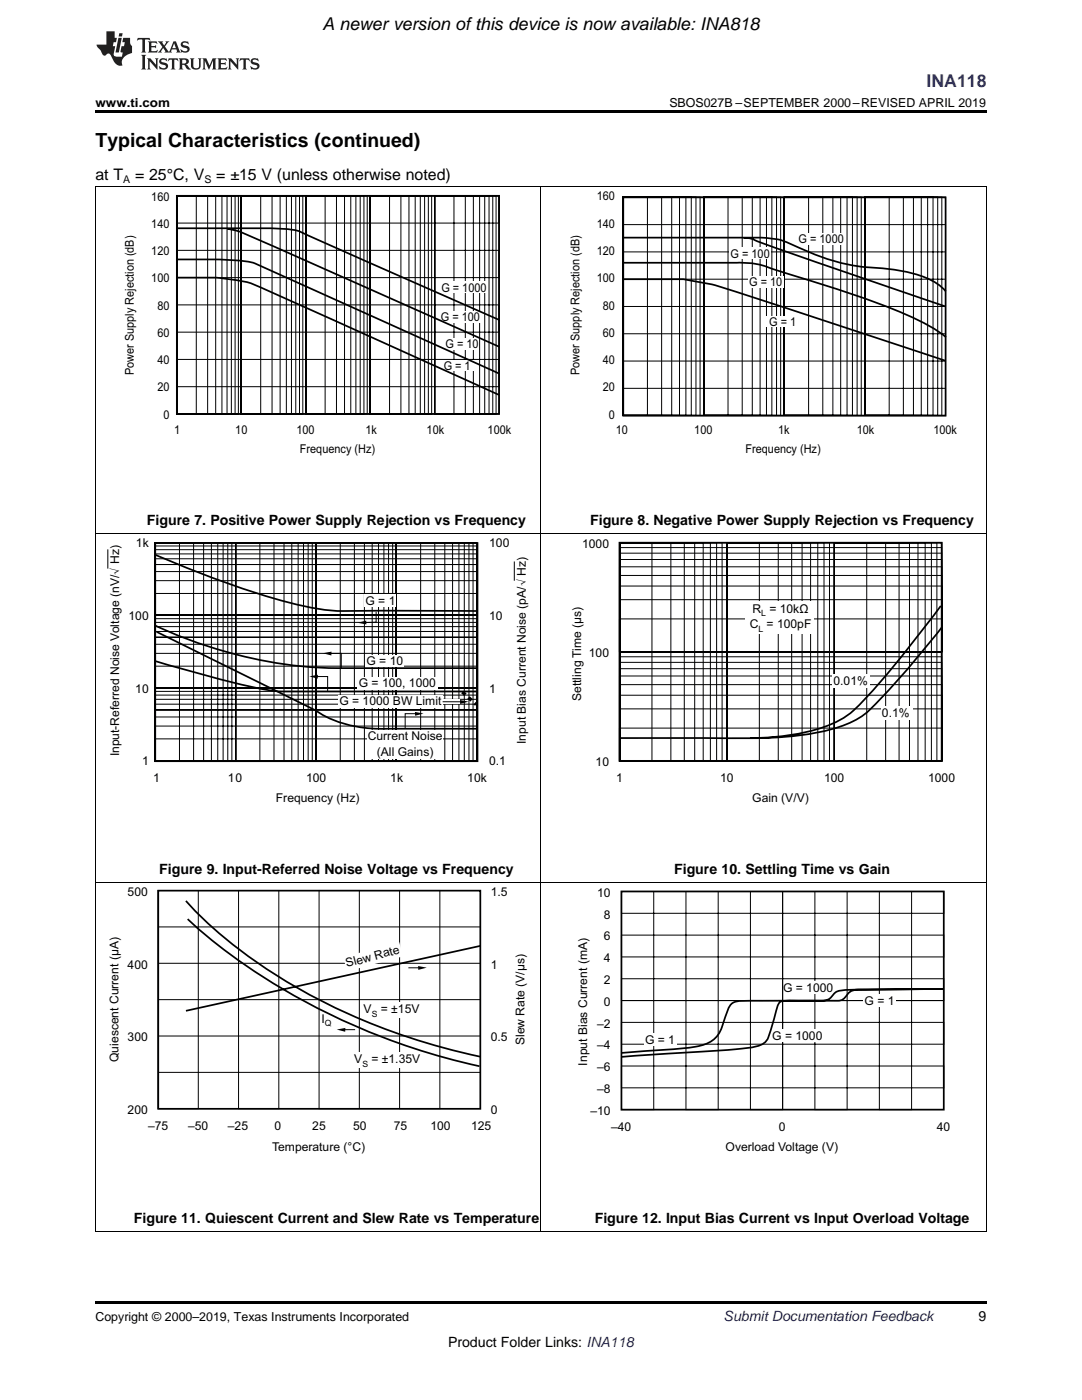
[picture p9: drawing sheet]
<svg xmlns="http://www.w3.org/2000/svg" width="216mm" height="279mm" viewBox="0 0 216 279" stroke-linecap="round" stroke-linejoin="round" font-family="sans-serif">
<path d="M83.4 192.8l1.8 .3-1.7 .5zM67.2 205.5l1.7-.4v.8zM19 259.7h177.8v.5h-177.8z" fill="#000"/>
<g fill="none" stroke="#000" stroke-width=".2">
<path d="M19.1 176.2v69.6M31.5 177.7h8.1v43.6h-8.1zM47.6 177.7h8v43.6h-8zM63.7 177.7h8v43.6h-8zM79.7 177.7h8.1v43.6h-8.1zM107.9 176.2v69.6M196.8 176.2v69.6M31.6 185h64.2M31.6 192.2h64.2M31.6 199.5h64.2M84.1 193.1h-2.6M31.6 206.8h64.2"/>
<path d="M31.6 214h64.2M70.9 205.5h-2.7M19 245.8h177.8"/>
</g>
<path d="M31.6 177.7h64.2v43.6h-64.2zM37.1 179.8a81.7 81.7 0 0 0 19.5 15.7 125.1 125.1 0 0 0 39.2 15.4M37.5 183.4a115.6 115.6 0 0 0 33.4 21.4 133.4 133.4 0 0 0 24.8 8M95.8 188.8l-58.7 12.9" fill="none" stroke="#000" stroke-width=".35"/>
<g fill="#fff">
<path d="M68.5 191l11.2-3 .7 2.9-11.2 3z"/>
<path d="M72.3 200.1h12.7v3h-12.7z"/>
<path d="M70 210.1h14v3h-14z"/>
</g>
<path d="M124 177.9h64.3v4.4h-64.3zM124 177.9h6.4v43.6h-6.4zM136.9 177.9h6.4v43.6h-6.4zM149.7 177.9h6.5v43.6h-6.5zM156.2 177.9v43.6M162.6 177.9h6.4v43.6h-6.4zM175.5 177.9h6.4v43.6h-6.4zM124 186.6h64.3v4.4h-64.3zM124 195.3h64.3v4.4h-64.3zM124 199.7h64.3M124 204h64.3v4.4h-64.3zM124 212.7h64.3v4.4h-64.3z" fill="none" stroke="#000" stroke-width=".2"/>
<path d="M123.9 210.1l7.4-.5a34.4 34.4 0 0 0 9.9-1.4 5.1 5.1 0 0 0 2.9-3.2l.8-2.5a3.5 3.5 0 0 1 1.8-2.6l2.5-.2h17.2a2.63 2.63 0 0 0 2.9-1.5 3.1 3.1 0 0 1 2.8-.7l16.2-.1-15.4 .1a22.3 22.3 0 0 0-5.9 .4l-.4 .2a3.1 3.1 0 0 1-3.5 1.6h-5.8a1.82 1.82 0 0 0-2 .8l-1.4 4.8a3.6 3.6 0 0 1-2.6 3.4l-.7 .2a290.4 290.4 0 0 1-21.9 1.7l-4.6 .3" fill="none" stroke="#000" stroke-width=".35"/>
<g fill="#fff">
<path d="M128.4 206.3h6.6v2.5h-6.6z"/>
<path d="M172.2 198.5h6.6v2.4h-6.6z"/>
<path d="M157.3 195.9h8.1v2.4h-8.1z"/>
<path d="M155.1 205.4h8.1v2.4h-8.1z"/>
</g>
<path d="M124 177.9h64.3v43.6h-64.3z" fill="none" stroke="#000" stroke-width=".35"/>
<g fill="none" stroke="#000" stroke-width=".2">
<path d="M19.1 106.5v69.7M21.5 109.6v3.9M30.9 108.3h64.3v14.5h-64.3zM30.9 109h64.3v13.8h-64.3zM30.9 109.7h64.3v13.1h-64.3zM30.9 110.5h64.3v12.3h-64.3zM30.9 111.5h64.3v11.3h-64.3zM30.9 112.7h64.3v10.1h-64.3zM30.9 114.1h64.3v8.7h-64.3zM30.9 115.9h64.3v6.9h-64.3zM30.9 118.4h64.3v4.4h-64.3zM31 108.3h16v43.5h-16z"/>
<path d="M31 108.3h15.3v43.5h-15.3zM31 108.3h14.4v43.5h-14.4zM31 108.3h13.5v43.5h-13.5zM31 108.3h12.4v43.5h-12.4zM31 108.3h11.2v43.5h-11.2zM31 108.3h9.6v43.5h-9.6zM31 108.3h7.6v43.5h-7.6zM31 108.3h4.8v43.5h-4.8zM47 108.3h16v43.5h-16zM47 108.3h15.3v43.5h-15.3zM47 108.3h14.5v43.5h-14.5zM47 108.3h13.6v43.5h-13.6z"/>
<path d="M47 108.3h12.5v43.5h-12.5zM47 108.3h11.2v43.5h-11.2zM47 108.3h9.7v43.5h-9.7zM47 108.3h7.7v43.5h-7.7zM47 108.3h4.9v43.5h-4.9zM63 108.3h16.1v43.5h-16.1zM63 108.3h15.3v43.5h-15.3zM63 108.3h14.5v43.5h-14.5zM63 108.3h13.6v43.5h-13.6zM63 108.3h12.5v43.5h-12.5zM63.1 108.3h11.2v43.5h-11.2zM63.1 108.3h9.6v43.5h-9.6z"/>
<path d="M63.1 108.3h7.6v43.5h-7.6zM63.1 108.3h4.8v43.5h-4.8zM79.1 108.3h16v43.5h-16zM79.1 108.3h15.3v43.5h-15.3zM79.1 108.3h14.5v43.5h-14.5zM79.1 108.3h13.5v43.5h-13.5zM79.1 108.3h12.5v43.5h-12.5zM79.1 108.3h11.2v43.5h-11.2zM79.1 108.3h9.7v43.5h-9.7zM79.1 108.3h7.7v43.5h-7.7zM79.1 108.3h4.8v43.5h-4.8zM107.9 106.5v69.7"/>
<path d="M196.8 106.5v69.7M30.9 122.8h64.3v14.5h-64.3zM30.9 123.5h64.3v13.8h-64.3zM30.9 124.2h64.3v13.1h-64.3zM30.9 125.1h64.3v12.2h-64.3zM30.9 126h64.3v11.3h-64.3zM30.9 127.2h64.3v10.1h-64.3zM30.9 128.6h64.3v8.7h-64.3zM30.9 130.4h64.3v6.9h-64.3zM30.9 132.9h64.3v4.4h-64.3zM30.9 137.3h64.3v14.5h-64.3zM30.9 138h64.3v13.8h-64.3z"/>
<path d="M30.9 138.7h64.3v13.1h-64.3zM30.9 139.6h64.3v12.2h-64.3zM30.9 140.5h64.3v11.3h-64.3zM30.9 141.7h64.3v10.1h-64.3zM30.9 143.1h64.3v8.7h-64.3zM30.9 144.9h64.3v6.9h-64.3zM30.9 147.5h64.3v4.3h-64.3zM19 176.1h177.8"/>
</g>
<g fill="#fff">
<path d="M72.6 118.7h6.3v2.4h-6.3z"/>
<path d="M72.9 130.7h7.8v2.3h-7.8z"/>
<path d="M73.3 145.9h15.1v5.6h-15.1z"/>
</g>
<path d="M102.6 112.1v3.8M75.1 122.1v2.1l-2.7 .1M83.5 142.4h-2.7v2.9" fill="none" stroke="#000" stroke-width=".2"/>
<path d="M71.4 124.3l1.7-.5v.8zM82.8 142.1l1.7 .3-1.7 .4z" fill="#000"/>
<path d="M31 110.7l1.8 .8a189.2 189.2 0 0 0 26.8 9.2 39.9 39.9 0 0 0 12.7 1.2h23.1M31.1 124.9a90.8 90.8 0 0 0 42 8.4h22.1M31.1 132l4.8 1.4a159.6 159.6 0 0 0 19.1 4.5l40.1 .1M31.2 126.1l31.8 15.7a20 20 0 0 0 10 3.5l2.1 .1h20.1" fill="none" stroke="#000" stroke-width=".35"/>
<path d="M92.3 138.1l2.7 2.5" fill="none" stroke="#000" stroke-width=".69" stroke-dasharray=".8 .8" stroke-linecap="butt"/>
<g fill="#fff">
<path d="M71.3 135.1h16v2.6h-16z"/>
<path d="M67.4 138.7h20.9v2.6h-20.9z"/>
<path d="M88.3 139.6h3.4v.9h-3.4z"/>
</g>
<g fill="none" stroke="#000" stroke-width=".2">
<path d="M123.6 108.3h64.3v21.8h-64.3zM123.6 109.3h64.3v20.8h-64.3zM123.6 110.4h64.3v19.7h-64.3zM123.6 111.7h64.3v18.4h-64.3zM123.6 113.1h64.3v17h-64.3zM123.6 114.8h64.3v15.3h-64.3zM123.6 117h64.3v13.1h-64.3zM123.6 119.7h64.3v10.4h-64.3zM123.6 108.3h21.5v43.6h-21.5zM123.6 108.3h20.5v43.6h-20.5zM123.6 108.3h19.4v43.6h-19.4zM123.6 108.3h18.1v43.6h-18.1z"/>
<path d="M123.6 108.3h16.7v43.6h-16.7zM123.6 108.3h15v43.6h-15zM123.6 108.3h12.9v43.6h-12.9zM123.6 108.3h10.3v43.6h-10.3zM123.6 108.3h6.5v43.6h-6.5zM145.1 108.3h21.4v43.6h-21.4zM145.1 108.3h20.4v43.6h-20.4zM145.1 108.3h19.3v43.6h-19.3zM145.1 108.3h18.1v43.6h-18.1zM145.1 108.3h16.6v43.6h-16.6zM145.1 108.3h14.9v43.6h-14.9zM145.1 108.3h12.9v43.6h-12.9z"/>
<path d="M145.1 108.3h10.2v43.6h-10.2zM145.1 108.3h6.4v43.6h-6.4zM166.5 108.3h21.4v43.6h-21.4zM166.5 108.3h20.4v43.6h-20.4zM166.5 108.3h19.3v43.6h-19.3zM166.5 108.3h18.1v43.6h-18.1zM166.5 108.3h16.7v43.6h-16.7zM166.5 108.3h15v43.6h-15zM166.5 108.3h12.9v43.6h-12.9zM166.5 108.3h10.2v43.6h-10.2zM166.5 108.3h6.4v43.6h-6.4zM62.7 135h2.7v2.9"/>
<path d="M65.5 130.4h2.6v2.9M123.6 123.5h64.3v6.6h-64.3zM123.6 130.1h64.3v21.8h-64.3zM123.6 131.1h64.3v20.8h-64.3zM123.6 132.2h64.3v19.7h-64.3zM123.6 133.5h64.3v18.4h-64.3zM123.6 134.9h64.3v17h-64.3zM123.6 136.6h64.3v15.3h-64.3zM123.6 138.7h64.3v13.2h-64.3zM88.3 140l4.6 .1M123.6 141.5h64.3v10.4h-64.3zM123.6 145.3h64.3v6.6h-64.3z"/>
</g>
<path d="M61.7 135l1.7-.3v.7zM64.4 130.4l1.7-.4v.8zM91.8 139.7l1.7 .3-1.7 .5z" fill="#000"/>
<path d="M31 108.4h64.3v43.5h-64.3zM123.6 108.3h64.3v43.5h-64.3z" fill="none" stroke="#000" stroke-width=".35"/>
<g fill="#fff">
<path d="M166.1 134.6h7.5v2.7h-7.5z"/>
<path d="M175.8 141h6.2v2.7h-6.2z"/>
</g>
<path d="M187.7 120.9l-2.8 3.7a171.5 171.5 0 0 1-14.6 17.2 22.9 22.9 0 0 1-11.8 4.8 54.1 54.1 0 0 1-8.8 .7M187.9 125.2l-3.1 3.9a134 134 0 0 1-12.4 13.5 27.3 27.3 0 0 1-12 4 152 152 0 0 1-19.9 .7h-16.9" fill="none" stroke="#000" stroke-width=".35"/>
<path d="M148.7 120.1h13.6v6.3h-13.6z" fill="#fff"/>
<g fill="none" stroke="#000" stroke-width=".2">
<path d="M19.1 37.2v69.3M35.3 39.1h64.3v5.4h-64.3zM35.3 39.1h3.9v43.5h-3.9zM35.3 39.1h6.1v43.5h-6.1zM35.3 39.1h7.7v43.5h-7.7zM35.3 39.1h9v43.5h-9zM35.3 39.1h10v43.5h-10zM35.3 39.1h11.6v43.5h-11.6zM35.3 39.1h10.9v43.5h-10.9zM35.3 39.1h12.3v43.5h-12.3zM35.3 39.1h12.9v43.5h-12.9zM48.2 39.1h3.8v43.5h-3.8z"/>
<path d="M48.2 39.1h6.1v43.5h-6.1zM48.2 39.1h7.7v43.5h-7.7zM48.2 39.1h8.9v43.5h-8.9zM48.2 39.1h10.8v43.5h-10.8zM48.2 39.1h10v43.5h-10zM48.2 39.1h11.6v43.5h-11.6zM48.2 39.1h12.2v43.5h-12.2zM48.2 39.1h12.8v43.5h-12.8zM61 39.1h3.9v43.5h-3.9zM61 39.1h6.1v43.5h-6.1zM61 39.1h7.7v43.5h-7.7zM61 39.1h10v43.5h-10z"/>
<path d="M61 39.1h9v43.5h-9zM61 39.1h10.9v43.5h-10.9zM61 39.1h11.6v43.5h-11.6zM61 39.1h12.3v43.5h-12.3zM61 39.1h12.9v43.5h-12.9zM73.9 39.1h3.8v43.5h-3.8zM73.9 39.1h6.1v43.5h-6.1zM73.9 39.1h7.7v43.5h-7.7zM73.9 39.1h8.9v43.5h-8.9zM73.9 39.1h10v43.5h-10zM73.9 39.1h10.8v43.5h-10.8zM73.9 39.1h12.2v43.5h-12.2z"/>
<path d="M73.9 39.1h11.6v43.5h-11.6zM73.9 39.1h12.8v43.5h-12.8zM86.7 39.1h3.9v43.5h-3.9zM86.7 39.1h6.1v43.5h-6.1zM86.7 39.1h7.8v43.5h-7.8zM86.7 39.1h9v43.5h-9zM86.7 39.1h10v43.5h-10zM86.7 39.1h11.6v43.5h-11.6zM86.7 39.1h10.9v43.5h-10.9zM86.7 39.1h12.3v43.5h-12.3zM86.7 39.1h12.9v43.5h-12.9zM107.9 37.2v69.3"/>
<path d="M196.8 37.2v69.3M35.3 50h64.3v5.4h-64.3zM35.3 60.8h64.3v5.5h-64.3zM35.3 71.7h64.3v5.5h-64.3zM19 106.5h177.8"/>
</g>
<path d="M35.3 39.1h64.3v43.5h-64.3z" fill="none" stroke="#000" stroke-width=".35"/>
<g fill="#fff">
<path d="M87.9 56.2h9.3v2.3h-9.3z"/>
<path d="M87.9 67.5h7.1v2.3h-7.1z"/>
<path d="M87.5 71.8h7.1v2.1h-7.1z"/>
<path d="M87.7 62.1h8.3v2.2h-8.3z"/>
</g>
<path d="M124.4 39.4h64.3v43.6h-64.3zM35.4 45.6h18.1a24.3 24.3 0 0 1 6.4 .6l39.8 17.7M35.4 51.8h8a33.8 33.8 0 0 1 7.4 .8l48.9 22M35.4 55.4h8a25.8 25.8 0 0 1 11.2 3.1l45 20.3M45.3 45.6a16.2 16.2 0 0 1 5.3 1.8l49.1 21.8M124.3 47.4h27.6a15.8 15.8 0 0 1 7.7 2.1 39.2 39.2 0 0 0 16.4 4l1.4 .2a24.3 24.3 0 0 1 9.1 2.6l1.2 .8 1 1M124.3 55.7h12.1l1 .2a51.4 51.4 0 0 1 9.7 2.4l41.5 13.7M124.5 52.4h22.6a17 17 0 0 1 7.9 1.6l4.8 1.4a190.6 190.6 0 0 1 22.6 8.1 28.4 28.4 0 0 1 6.4 3.8M148.4 47.5h.1a4.1 4.1 0 0 1 2.6 .6l37.6 13.1" fill="none" stroke="#000" stroke-width=".35"/>
<g fill="none" stroke="#000" stroke-width=".2">
<path d="M48.2 39.1v43.5M61 39.1v43.5M73.9 39.1v43.5M86.7 39.1v43.5M124.3 39.3h16.1v43.6h-16.1zM124.3 39.3h4.9v43.6h-4.9zM124.3 39.3h7.7v43.6h-7.7zM124.3 39.3h9.7v43.6h-9.7zM124.3 39.3h11.3v43.6h-11.3zM124.3 39.3h12.6v43.6h-12.6zM124.3 39.3h13.6v43.6h-13.6zM124.3 39.3h14.6v43.6h-14.6z"/>
<path d="M124.3 39.3h15.4v43.6h-15.4zM140.4 39.3h16.1v43.6h-16.1zM140.4 39.3h4.9v43.6h-4.9zM140.4 39.3h7.7v43.6h-7.7zM140.4 39.3h9.7v43.6h-9.7zM140.4 39.3h11.3v43.6h-11.3zM140.4 39.3h12.5v43.6h-12.5zM140.4 39.3h13.6v43.6h-13.6zM140.4 39.3h14.5v43.6h-14.5zM140.4 39.3h15.4v43.6h-15.4zM156.5 39.3h16.1v43.6h-16.1zM156.5 39.3h4.8v43.6h-4.8z"/>
<path d="M156.5 39.3h7.7v43.6h-7.7zM156.5 39.3h9.7v43.6h-9.7zM156.5 39.3h11.2v43.6h-11.2zM156.5 39.3h12.5v43.6h-12.5zM156.5 39.3h13.6v43.6h-13.6zM156.5 39.3h14.5v43.6h-14.5zM156.5 39.3h15.4v43.6h-15.4zM172.6 39.3h16.1v43.6h-16.1zM172.6 39.3h4.8v43.6h-4.8zM172.6 39.3h7.7v43.6h-7.7zM172.6 39.3h9.7v43.6h-9.7zM172.6 39.3h11.2v43.6h-11.2z"/>
<path d="M172.6 39.3h12.5v43.6h-12.5zM172.6 39.3h13.6v43.6h-13.6zM172.6 39.3h14.5v43.6h-14.5zM172.6 39.3h15.3v43.6h-15.3zM124.4 55.7h64.3v5.5h-64.3zM124.4 44.8h64.3v5.5h-64.3zM124.4 77.5h64.3v5.4h-64.3zM124.4 66.6h64.3v5.5h-64.3z"/>
</g>
<g fill="#fff">
<path d="M159.2 46.5h9.4v2.3h-9.4z"/>
<path d="M149.3 55h7.1v2.4h-7.1z"/>
<path d="M152.5 63.2h7.1v2h-7.1z"/>
<path d="M145.5 49.4h8.3v2.3h-8.3z"/>
</g>
<path d="M19 37.2h177.8" fill="none" stroke="#000" stroke-width=".2"/>
<path d="M19 22h177.8v.5h-177.8z" fill="#000"/>
<g fill="#231f20">
<path d="M27.5 7.6l-.1 .5 .4-.2h.6v.1v2.1l-.2 .4h1l-.3-.4v-2.1l.1-.1h.5l.5 .2-.2-.5zM29.5 8.3l.2 .3v1.5l-.2 .4h1.8l.2-.6a1.04 1.04 0 0 1-1.3 .2v-.7h.6l.3 .2v-.6l-.3 .2h-.6v-.6l.8-.1 .4 .3-.2-.5zM31.5 8.3l.9 1.1-.9 1.1h.8l-.2-.2 .5-.7 .4 .7-.2 .2h1.5l-.1-.2 .1-.4h.9l.1 .4-.2 .2h1l-.3-.3-.7-1.9h-.5l-.9 2-.8-1 .9-1h-.8l.1 .3-.3 .5-.4-.6 .2-.2zM34.7 8.6l.4 1h-.7zM36.3 8.4a.63 .63 0 0 0-.2 .7 .63 .63 0 0 0 .6 .4l.6 .2 .1 .2a.75 .75 0 0 1-.7 .4 .75 .75 0 0 1-.6-.5l.1 .7 .1-.1a1.11 1.11 0 0 0 1.5-.6 1.13 1.13 0 0 0-1.2-.8l-.1-.4a1.04 1.04 0 0 1 1.2 .2l-.2-.5-.1 .1-.5-.2zM28.2 10.9l.2 .4v2.2l-.2 .4h1l-.3-.4v-2.2l.3-.4zM29.3 11.6l.3 .4v1.5l-.3 .4h.8l-.2-.4v-1.3l1.5 1.7v-1.9l.2-.4h-.7l.2 .4v.9l-1.1-1.3zM32 11.8a.62 .62 0 0 0-.2 .7 .62 .62 0 0 0 .6 .4l.6 .1 .1 .3a.76 .76 0 0 1-.7 .3 .76 .76 0 0 1-.6-.4l.1 .7 .1-.1a1.11 1.11 0 0 0 1.5-.6 1.13 1.13 0 0 0-1.2-.8l-.1-.4a1.04 1.04 0 0 1 1.2 .2l-.2-.6-.1 .1-.5-.1zM33.7 11.6l-.2 .6a.61 .61 0 0 1 .8-.3v1.6l-.2 .4h.9l-.2-.4v-1.6a.63 .63 0 0 1 .8 .3l-.2-.6zM35.6 11.6l.3 .4v1.5l-.3 .4h1l-.2-.2v-.8l.5 .2a.76 .76 0 0 0 1.2 .7l-1-1a.58 .58 0 0 0 .6-.5 .58 .58 0 0 0-.5-.6zM36.4 11.9h.1a.45 .45 0 0 1 .5 .1 .45 .45 0 0 1 .1 .5l-.7 .2zM37.9 11.6l.2 .2a2.17 2.17 0 0 0 .3 1.9 .99 .99 0 0 0 1.6-.6v-1.1l.2-.4h-.7l.2 .2a1.92 1.92 0 0 1-.2 1.8 .6 .6 0 0 1-.9-.5v-1.1l.2-.4zM40.4 11.6l.2 .4v1.5l-.2 .4h.7l-.2-.4v-1.4l.8 1.8 .8-1.8v1.4l-.2 .4h.9l-.2-.4v-1.5l.2-.4h-.8l-.6 1.5-.6-1.5zM43.4 11.6l.2 .4v1.5l-.2 .4h1.8l.2-.6a1.04 1.04 0 0 1-1.3 .1v-.6h.5l.4 .2v-.6l-.4 .2h-.5v-.7h.8l.3 .3-.1-.6zM45.5 11.6l.2 .4v1.5l-.2 .4h.7l-.2-.4v-1.3l1.5 1.7v-1.9l.2-.4h-.7l.2 .4v.9l-1.1-1.3zM47.9 11.6l-.1 .6a.61 .61 0 0 1 .8-.3v1.6l-.3 .4h1l-.3-.4 .1-1.6a.63 .63 0 0 1 .7 .3l-.1-.6zM50.2 11.8a.62 .62 0 0 0-.2 .7 .62 .62 0 0 0 .6 .4l.6 .1 .2 .3a.76 .76 0 0 1-.8 .3 .76 .76 0 0 1-.6-.4l.1 .7 .2-.1a1.11 1.11 0 0 0 1.5-.6 1.13 1.13 0 0 0-1.3-.8l-.1-.4a1.04 1.04 0 0 1 1.2 .2l-.1-.6-.2 .1-.5-.1z"/>
<path d="M21.2 6.3v2.6h-1.9l.1 .4 .7 .9a.91 .91 0 0 0 1 .8 .56 .56 0 0 1 .5-.3 .56 .56 0 0 1 .5 .3l.4 .8a1.53 1.53 0 0 0 1.9 1.2 1.54 1.54 0 0 1 1-2.1l.9-.3v-1.4a1.52 1.52 0 0 1-.3-1.6h-1.4l-.2 .8h.5l-.2 .8h-.4l-.2 1v.2l.4 .1-.2 .8a1.93 1.93 0 0 1-1.6-.3l.3-1.8h-.5l.2-.8h.4l.2-.8h-.4v-1.3zM23.6 7.6l-.6 2.9h.7l.6-2.9zM23.8 6.6l-.1 .7h.6l.2-.7z"/>
</g>
<text font-size="3.9" x="19" y="29.3">Typical Characteristics (continued)</text>
<text font-size="3.5" x="64.3" y="6">A newer version ofthis device is now available: INA818</text>
<text font-size="3.5" fill="#00f" x="184.9" y="17.3">INA118</text>
<g font-size="3.2">
<text x="19" y="36">at T</text>
<text x="27" y="36">= 25°C, V</text>
<text x="43.1" y="36">= ±15 V (unless otherwise noted)</text>
</g>
<g font-size="2.8">
<text x="29.3" y="104.8">Figure 7. Positive Power Supply Rejection vs Frequency</text>
<text x="117.8" y="104.8">Figure 8. Negative Power Supply Rejection vs Frequency</text>
<text x="31.8" y="174.4">Figure 9. Input-Referred Noise Voltage vs Frequency</text>
<text x="134.5" y="174.4">Figure 10. Settling Time vs Gain</text>
<text x="26.7" y="244.1">Figure 11. Quiescent Current and Slew Rate vs Temperature</text>
<text x="118.7" y="244.1">Figure 12. Input Bias Current vs Input Overload Voltage</text>
<text x="195.3" y="263.6">9</text>
<text x="89.4" y="268.9">Product Folder Links: INA118</text>
</g>
<text font-size="2.8" fill="#0000c8" x="144.4" y="263.6">Submit Documentation Feedback</text>
<g font-size="2.5">
<text x="19" y="21.4">www.ti.com</text>
<text x="133.6" y="21.4">SBOS027B –SEPTEMBER 2000–REVISED APRIL 2019</text>
<text x="19" y="263.6">Copyright © 2000–2019, Texas Instruments Incorporated</text>
</g>
<g font-size="2.4">
<text x="30.2" y="40">160</text>
<text x="119.1" y="40">160</text>
<text x="30.2" y="45.5">140</text>
<text x="119.1" y="45.4">140</text>
<text x="30.2" y="50.9">120</text>
<text x="119.1" y="50.9">120</text>
<text x="145.8" y="51.5">G = 100</text>
<text x="159.4" y="48.6">G = 1000</text>
<text x="30.2" y="56.4">100</text>
<text x="88.1" y="58.3">G = 1000</text>
<text x="119.1" y="56.3">100</text>
<text x="149.5" y="57">G = 10</text>
<text x="31.4" y="61.8">80</text>
<text x="88" y="64.1">G = 100</text>
<text x="120.3" y="61.8">80</text>
<text x="153.5" y="65.1">G = 1</text>
<text x="31.4" y="67.2">60</text>
<text x="88.9" y="69.5">G = 10</text>
<text x="120.3" y="67.2">60</text>
<text x="26.7" y="74.8" transform="rotate(-90 26.7 74.8)">Power Supply Rejection (dB)</text>
<text x="31.4" y="72.7">40</text>
<text x="88.5" y="73.8">G = 1</text>
<text x="115.6" y="74.8" transform="rotate(-90 115.6 74.8)">Power Supply Rejection (dB)</text>
<text x="120.3" y="72.7">40</text>
<text x="31.4" y="78.1">20</text>
<text x="32.6" y="83.6">0</text>
<text x="120.3" y="78.1">20</text>
<text x="121.5" y="83.6">0</text>
<text x="34.8" y="86.7">1</text>
<text x="46.9" y="86.7">10</text>
<text x="59.1" y="86.7">100</text>
<text x="72.9" y="86.7">1k</text>
<text x="85.1" y="86.7">10k</text>
<text x="97.3" y="86.7">100k</text>
<text x="122.9" y="86.7">10</text>
<text x="138.5" y="86.7">100</text>
<text x="155.3" y="86.7">1k</text>
<text x="170.9" y="86.7">10k</text>
<text x="186.2" y="86.7">100k</text>
<text x="59.8" y="90.5">Frequency (Hz)</text>
<text x="148.8" y="90.5">Frequency (Hz)</text>
<text x="27.1" y="109.2">1k</text>
<text x="97.6" y="109.2">100</text>
<text x="116.2" y="109.3">1000</text>
<text x="25.6" y="123.7">100</text>
<text x="72.9" y="120.8">G = 1</text>
<text x="97.6" y="123.7">10</text>
<text x="149.6" y="125.4">C</text>
<text x="150.1" y="122.3">R</text>
<text x="153" y="125.4">= 100pF</text>
<text x="153.5" y="122.3">= 10kΩ</text>
<text x="117.5" y="131.1">100</text>
<text x="71.6" y="137.2">G = 100, 1000</text>
<text x="73.1" y="132.7">G = 10</text>
<text x="166.3" y="136.6">0.01%</text>
<text x="27" y="138.2">10</text>
<text x="67.7" y="140.8">G = 1000 BW Limit</text>
<text x="97.6" y="138.2">1</text>
<text x="116" y="139.9" transform="rotate(-90 116 139.9)">Settling Time (µs)</text>
<text x="176" y="143.2">0.1%</text>
<text x="73.4" y="147.8">Current Noise</text>
<text x="104.9" y="148.5" transform="rotate(-90 104.9 148.5)">Input Bias Current Noise (pA/√ Hz)</text>
<text x="23.8" y="151" transform="rotate(-90 23.8 151)">Input-Referred Noise Voltage (nV/√ Hz)</text>
<text x="28.3" y="152.7">1</text>
<text x="30.6" y="156">1</text>
<text x="45.5" y="156">10</text>
<text x="61.1" y="156">100</text>
<text x="75.2" y="150.9">(All Gains)</text>
<text x="77.9" y="156">1k</text>
<text x="93.2" y="156">10k</text>
<text x="97.6" y="152.7">0.1</text>
<text x="118.8" y="152.9">10</text>
<text x="55.1" y="160.1">Frequency (Hz)</text>
<text x="122.9" y="156">1</text>
<text x="143.7" y="156">10</text>
<text x="150.1" y="160.1">Gain (V/V)</text>
<text x="164.5" y="156">100</text>
<text x="185.2" y="156">1000</text>
<text x="25.5" y="178.8">500</text>
<text x="97.9" y="178.8">1.5</text>
<text x="119.2" y="179">10</text>
<text x="120.5" y="183.3">8</text>
<text x="120.5" y="187.7">6</text>
<text x="25.5" y="193.3">400</text>
<text x="69.2" y="193.1" transform="rotate(-15 69.2 193.1)">Slew Rate</text>
<text x="97.9" y="193.3">1</text>
<text x="120.5" y="192">4</text>
<text x="120.5" y="196.4">2</text>
<text x="156.2" y="198">G = 1000</text>
<text x="72.6" y="202.2">V</text>
<text x="76" y="202.2">= ±15V</text>
<text x="120.5" y="200.7">0</text>
<text x="172.5" y="200.6">G = 1</text>
<text x="25.5" y="207.8">300</text>
<text x="64.2" y="204.1">I</text>
<text x="97.9" y="207.8">0.5</text>
<text x="104.7" y="208.6" transform="rotate(-90 104.7 208.6)">Slew Rate (V/µs)</text>
<text x="119.2" y="205.1">–2</text>
<text x="119.2" y="209.4">–4</text>
<text x="128.7" y="208.4">G = 1</text>
<text x="154.1" y="207.5">G = 1000</text>
<text x="23.6" y="212" transform="rotate(-90 23.6 212)">Quiescent Current (µA)</text>
<text x="70.7" y="212.2">V</text>
<text x="74.1" y="212.2">= ±1.35V</text>
<text x="117.2" y="212.6" transform="rotate(-90 117.2 212.6)">Input Bias Current (mA)</text>
<text x="119.2" y="213.8">–6</text>
<text x="119.2" y="218.1">–8</text>
<text x="25.5" y="222.3">200</text>
<text x="29.6" y="225.4">–75</text>
<text x="37.5" y="225.4">–50</text>
<text x="45.5" y="225.4">–25</text>
<text x="54.8" y="225.4">0</text>
<text x="62.3" y="225.4">25</text>
<text x="70.4" y="225.4">50</text>
<text x="78.6" y="225.4">75</text>
<text x="85.9" y="225.4">100</text>
<text x="94" y="225.4">125</text>
<text x="97.9" y="222.3">0</text>
<text x="117.8" y="222.5">–10</text>
<text x="121.9" y="225.7">–40</text>
<text x="155.4" y="225.7">0</text>
<text x="186.9" y="225.7">40</text>
<text x="54.3" y="229.8">Temperature (°C)</text>
<text x="144.8" y="229.8">Overload Voltage (V)</text>
</g>
<g font-size="2.1">
<text x="24.6" y="36.6">A</text>
<text x="40.8" y="36.6">S</text>
</g>
<g font-size="1.7">
<text x="151.9" y="123">L</text>
<text x="151.3" y="126.1">L</text>
<text x="74.2" y="202.9">S</text>
<text x="64.8" y="204.8">Q</text>
<text x="72.3" y="212.9">S</text>
</g>
</svg>
